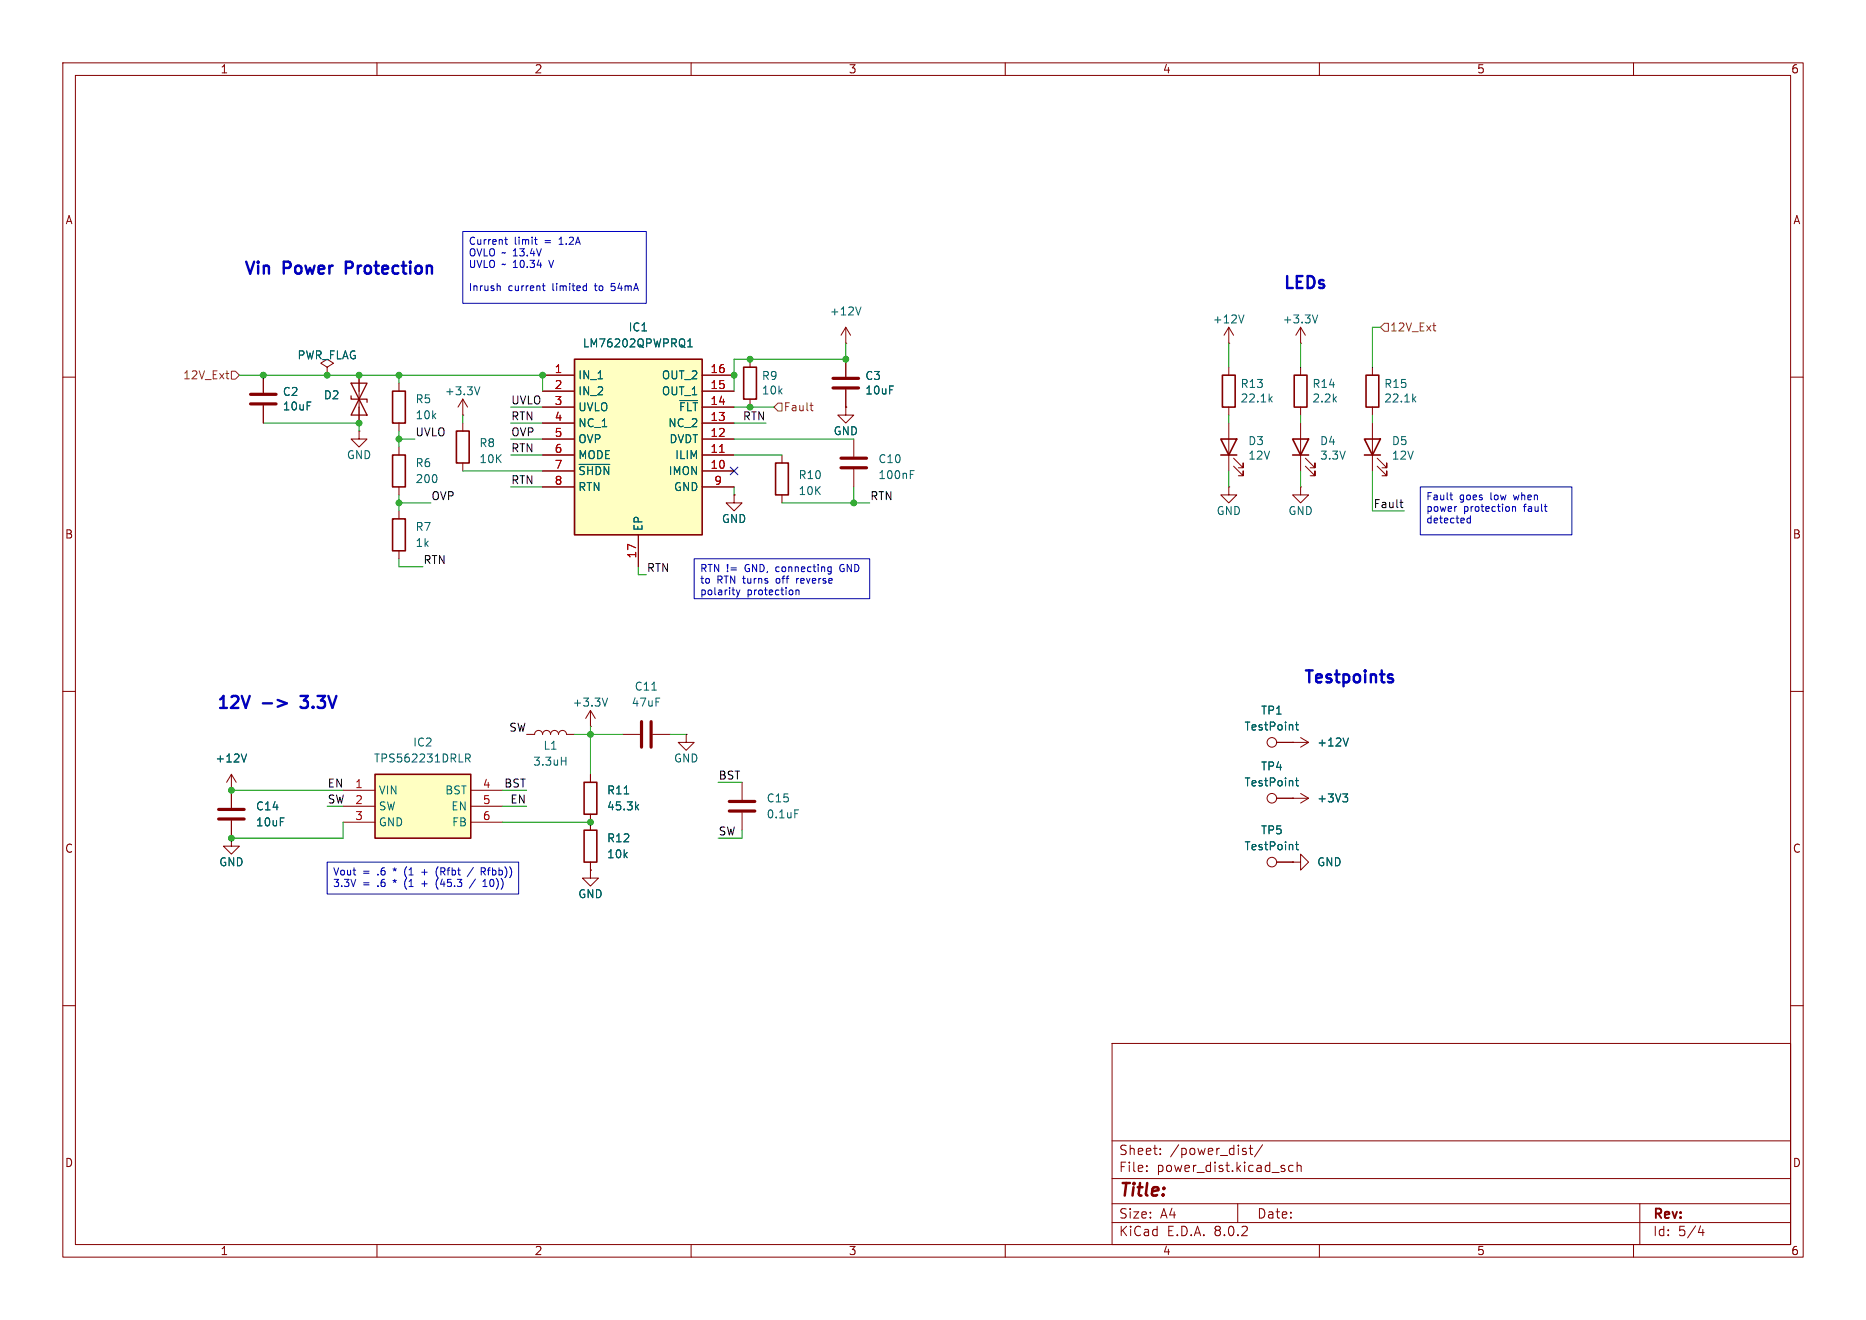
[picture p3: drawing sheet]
<svg xmlns="http://www.w3.org/2000/svg" width="297mm" height="210mm" viewBox="0 0 297 210" stroke-linecap="round" stroke-linejoin="round" font-family="sans-serif">
<g fill="none" stroke="#840000" stroke-width=".16">
<path d="M10 10h277v190h-277zM12 12h273v186h-273zM60 10v2M110 10v2M160 10v2M210 10v2M260 10v2M10 60h2M195.6 58.4v1.3M285 60h2M116.8 78.7v1.3h1.3l-1.3 1.3-1.2-1.3h1.2M116.8 78.7h.1"/>
<path d="M195.6 64.8v1.2M10 110h2M203.2 118.1h2.5M285 110h2M36.8 125.7h.1M36.8 123.2l-.7 1.3M36.8 123.2v2.5M36.8 123.2l.8 1.3M203.2 127h2.5M10 160h2M285 160h2M177 166h108v32h-108z"/>
<path d="M60 198v2M110 198v2M160 198v2M177 194.5h108M177 191.5h108M177 187.5h108M177 181.5h108M182.5 186.3v.1M182.5 185.5v.1M184.7 183.6v.1M184.7 182.8v.1M197 191.5v3"/>
<path d="M198.2 183.2l.2 .2-.2 .3M198.2 182.7l.1 .1M198.8 182.7h.6M199 182.2v1.3l.1 .1 .3 .1M201 182.1l-1.3 2M205.8 185.5l-.4-.1-.3 .3v.4l.1 .2h.6M206.5 185.5l.2-.1 .3 .1 .1 .9M206.5 184.9v1.5M210 198v2M260 198v2M261 191.5v6.5M270.7 195l-.4 1.1h.9"/>
<path d="M271 195.6v1"/>
<circle cx="202.4" cy="118.1" r=".76"/>
<circle cx="202.4" cy="127" r=".76"/>
</g>
<path d="M202.1 63.5l.4 .5M202.5 63.1l-.5 .5M39.2 120l-.4 1.2M206.2 115.3h.5M206.4 114.9v1.1l.3 .1M206.2 124.2h.5M206.4 123.8v1.1l.3 .1" fill="none" stroke="#006464" stroke-width=".16"/>
<path d="M194.6 59.7h2v5.1h-2z" fill="none" stroke="#840000" stroke-width=".25"/>
<path d="M91.4 57.2h20.4v27.9h-20.4z" fill="#ffffc2"/>
<path d="M91.4 57.2h20.4v27.9h-20.4zM93 132.1h2v5.1h-2z" fill="none" stroke="#840000" stroke-width=".25"/>
<g fill="none" stroke="#840000" stroke-width=".16">
<path d="M86.4 59.7h5M111.8 59.7h5M86.4 74.9h5M86.4 72.4h5M86.4 69.9h5M86.4 67.3h5M86.4 64.8h5M86.4 62.2h5M86.4 77.5h5M111.8 74.9h5M111.8 72.4h5M111.8 69.9h5"/>
<path d="M111.8 67.3h5M111.8 64.8h5M111.8 62.2h5M111.8 77.5h5M101.6 85.1v5.1M94 130.8v1.3M94 137.2v1.2M203.2 137.2h2.5M205.7 127h.1M205.7 137.2h1.3v-1.3l1.3 1.3-1.3 1.2v-1.2M205.7 137.2h.1M205.7 127h2.6"/>
<path d="M207 126.2l1.3 .8M208.3 127l-1.3 .8"/>
<circle cx="202.4" cy="137.2" r=".76"/>
</g>
<path d="M114.5 72h.8" fill="none" stroke="#a90000" stroke-width=".16"/>
<path d="M109.5 55.2h.7M109.5 54.3l.3-.4v1.3M92.2 73.9h4.9M108.2 63.7h2.8M206.2 134.4h.5M206.4 133.9v1.1l.3 .2M213.7 126.3h.8l-.4 .5M214.3 126.8l.2 .2v.3l-.2 .3" fill="none" stroke="#006464" stroke-width=".16"/>
<path d="M59.7 123.2h15.2v10.2h-15.2z" fill="#ffffc2"/>
<g fill="none" stroke="#840000" stroke-width=".25">
<path d="M118.4 58.4h2v5.1h-2zM206 59.7h2v5.1h-2zM217.4 59.7h2.1v5.1h-2.1zM62.5 72.4h2v5.1h-2zM62.5 62.2h2v5.1h-2zM72.6 68.6h2.1v5.1h-2.1zM123.4 73.7h2.1v5h-2.1zM194.3 69.9h2.5l-1.2 2.5zM194.3 72.4h2.5M205.7 69.9h2.6l-1.3 2.5zM205.7 72.4h2.6M217.2 69.9h2.5l-1.3 2.5z"/>
<path d="M217.2 72.4h2.5M62.5 82.6h2v5h-2zM59.7 123.2h15.2v10.2h-15.2zM93 124.5h2v5h-2z"/>
</g>
<g fill="none" stroke="#840000" stroke-width=".16">
<path d="M41.9 59.7v2.8M52.1 58.4l1-.6-1-.6-1 .6 1 .6v1.3M52.1 59.7h.1M57.1 59.7v7.6M86.4 59.7h5M111.8 59.7h5M119.4 57.2v1.2M134.6 54.6h.1M134.6 52.1l-.7 1.2M134.6 52.1v2.5M134.6 57.2v2.7M134.6 52.1l.8 1.2"/>
<path d="M195.6 54.6h.1M195.6 52.1l-.8 1.2M195.6 52.1v2.5M195.6 52.1l.7 1.2M207 54.6h.1M207 52.1v2.5M207 58.4v1.3M207 52.1l-.8 1.2M207 52.1l.8 1.2M218.4 58.4v1.3M41.9 64.5v2.8M57.1 68.6v1.3h1.3l-1.3 1.2-1.2-1.2h1.2"/>
<path d="M57.1 68.6h.1M63.5 61v1.2M63.5 67.3v1.3M63.5 71.1v1.3M63.5 77.5v1.2M73.7 66h.1M73.7 63.5l-.8 1.3M73.7 63.5v2.5M73.7 67.3v1.3M73.7 73.7v1.2M73.7 63.5l.7 1.3M86.4 74.9h5"/>
<path d="M86.4 72.4h5M86.4 69.9h5M86.4 67.3h5M86.4 64.8h5M86.4 62.2h5M86.4 77.5h5M111.8 74.9h5M111.8 72.4h5M111.8 69.9h5M111.8 67.3h5M111.8 64.8h5M111.8 62.2h5"/>
<path d="M111.8 77.5h5M116.8 78.7h.1M119.4 63.5v1.3M124.5 72.4v1.3M124.5 78.7v1.3M134.6 64.8v1.2h1.3l-1.3 1.3-1.3-1.3h1.3M134.6 64.8h.1M134.6 62v2.8M135.9 69.9v2.7M135.9 74.7v2.8M195.6 77.5v1.2h1.2l-1.2 1.3-1.3-1.3h1.3M195.6 77.5h.1"/>
<path d="M195.6 67.3v7.6M196.3 74.2l1.6 1.5v-.8v.8h-.8M196.3 72.9l1.6 1.5v-.7v.7h-.8M207 77.5v1.2h1.3l-1.3 1.3-1.3-1.3h1.3M207 77.5h.1M207 64.8v1.2M207 67.3v7.6M207.8 74.2l1.5 1.5v-.8v.8h-.8M207.8 72.9l1.5 1.5v-.7v.7h-.8M218.4 64.8v1.2M218.4 67.3v7.6M219.2 74.2l1.5 1.5v-.8v.8h-.7"/>
<path d="M219.2 72.9l1.5 1.5v-.7v.7h-.7M63.5 81.3v1.3M63.5 87.6v1.3M101.6 85.1v5.1M83.8 116.8h1.3a.64 .64 0 0 1 .6-.6 .64 .64 0 0 1 .7 .6 .64 .64 0 0 1 .6-.6 .64 .64 0 0 1 .6 .6 .64 .64 0 0 1 .7-.6 .64 .64 0 0 1 .6 .6 .64 .64 0 0 1 .6-.6 .64 .64 0 0 1 .7 .6h1.2M94 115.6h.1M94 113v2.6M94 113l-.8 1.3M94 113l.7 1.3M99.1 116.8h2.8M103.9 116.8h2.8M109.2 116.8v1.3h1.3l-1.3 1.3-1.3-1.3h1.3"/>
<path d="M109.2 116.8h.1M203.2 118.1h5.1M205.7 118.1h.1M207 117.3l1.3 .8M208.3 118.1l-1.3 .8M36.8 133.4v1.2h1.3l-1.3 1.3-1.2-1.3h1.2M36.8 133.4h.1M36.8 125.7h.1M36.8 125.7v2.8M36.8 130.6v2.8M54.6 125.7h5.1M54.6 128.3h5.1"/>
<path d="M54.6 130.8h5.1M74.9 125.7h5.1M74.9 128.3h5.1M74.9 130.8h5.1M94 138.4v1.3h1.2l-1.2 1.3-1.3-1.3h1.3M94 138.4h.1M94 123.2v1.3M94 129.5v2.6M94 137.2v1.2M118.1 124.5v2.8M118.1 129.3v2.8M203.2 127h2.5"/>
<path d="M203.2 137.2h2.5M205.7 127h.1M205.7 137.2h.1"/>
</g>
<g fill="none" stroke="#006464" stroke-width=".16">
<path d="M109.5 55.2h.7M109.5 54.3l.3-.4v1.3M137 48.8l-.4 1.3M198 50.1l-.4 1.3M209.7 50.1l-.4 1.3M76.4 61.5l-.4 1.3M92.2 73.9h4.9M108.2 63.7h2.8M144.9 75.5h.4M144.9 74.9h.6M225 63.5l.3 .5M225.3 63.1l-.4 .5"/>
<path d="M39.2 120l-.4 1.2M74.1 120h.5l.2 .2-.1 .4h-.6M96.7 111.1l-.4 1.2M103.7 109.8h.8M206.2 115.3h.5M206.4 114.9v1.1l.3 .1M214.6 117.4l-.4 1.3M74.4 120.6l.4 .6M89.4 121.1h.7M90.1 120.5v1.2M99.4 126.3h.7M101.3 128.4l.4 .4"/>
<path d="M101.7 128l-.5 .5M126.5 128.8h.6M206.2 124.2h.5M206.2 134.4h.5M206.4 123.8v1.1l.3 .1M206.4 133.9v1.1l.3 .2M213.7 126.3h.8l-.4 .5M214.3 126.8l.2 .2v.3l-.2 .3"/>
</g>
<path d="M39.9 64.3h4M39.9 62.7h4M132.6 61.7h4.1M132.6 60.2h4.1M133.9 74.4h4M133.9 72.9h4M102.1 114.8v4.1M103.6 114.8v4.1M34.8 130.3h4.1M34.8 128.8h4.1M116.1 129h4M116.1 127.5h4" fill="none" stroke="#840000" stroke-width=".51"/>
<path d="M55.9 63v.5h2.5v.5M55.9 61h2.5l-1.3 2.5zM57.1 63.5l1.3 2.5h-2.5z" fill="none" stroke="#840000" stroke-width=".2"/>
<path d="M35.9 59.4h.5M36.8 59.1h.7l.6 .6-.6 .6h-.7zM220.3 51.4h.7v1.3h-.7l-.6-.6zM228 51.8h.5M228.4 52.6h.1M36.3 60.3h.1M123.8 64.1h.7v1.3h-.7l-.6-.6zM128.9 64.5h.5M129.1 65.2l.3 .1" fill="none" stroke="#725600" stroke-width=".16"/>
<path d="M222.8 79.9h.5M223 80.6l.3 .2" fill="none" stroke="#0f0f0f" stroke-width=".16"/>
<path d="M41.8 111.9h1.5M44.2 111.4l1.4 .5-1.4 .5M47.8 110.7h1.2M47.8 112.4l.1 .1M221.5 107.9l.2 .3-.1 .3-.1 .1M221.5 107.3l.1 .1" fill="none" stroke="#0000c2" stroke-width=".38"/>
<g fill="none" stroke="#0000c2" stroke-width=".16">
<path d="M73.7 36.8h29.2v11.5h-29.2zM80.3 38.1h.5M80.5 37.7v1l.3 .2M85.1 38.1h.4M85.2 37.7v1l.3 .2M79.3 45.5l.3 .1v.6M86.3 45.5h.5M86.5 45.1v1l.3 .1M93 45.5h.3M93.3 46.2h-.3M93.3 45.1v1.1M97.3 46.1l.1 .1"/>
<path d="M97.9 45.1h-.6v.5l.1-.1M226.1 77.5h24.1v7.6h-24.1zM230.8 78.8h.4M230.9 79.4l.3 .1M110.5 88.9h27.9v6.4h-27.9zM117.2 93.9l.3 .7M117.5 94.6l-.3 .4M117.8 93.9l-.3 .7M126.7 93.9v.7M126.7 94l.2-.1h.2l.1 .7M126.8 92v.8M132 90.2h.3"/>
<path d="M132.3 90.2v.9l-.1 .2h-.3M132.3 90.9h-.3M133.9 89.9l-.2 .4 .2 .6M231.8 80.6h.1M233.5 82.5v.6l.2 .1 .3-.1M234 82.1v1.1M240.7 80.7l.2-.1h.3v.8M240.7 80.6v.8M52.1 137.2h30.4v5h-30.4zM64.5 138.2l-.1 .5 .1 .6M67.1 138.8h.9M69.7 137.9a1.31 1.31 0 0 0 0 1.7"/>
<path d="M69.7 139.7a1.31 1.31 0 0 0 0 1.8M75.3 138l-.9 1.5M75.7 139.8l-1 1.5M76.6 138.1h.4l.2 .2-.1 .3-.5 .1M76.9 138.7l.3 .5M77.6 138.4h.4M64.5 140.1l-.1 .4 .1 .7M67.1 140.6h.9M76.9 141h.6M76.9 140.2l.3-.3v1.1M78 140.3v.5"/>
</g>
<g fill="none" stroke="#009600" stroke-width=".16">
<path d="M38.1 59.7h48.3v2.5M63.5 59.7v1.3M134.6 54.6v2.6h-17.8v5M195.6 54.6v3.8M207 54.6v3.8M219.7 52.1h-1.3v6.3M41.9 67.3h15.2v1.3M63.5 69.9h2.5M63.5 68.6v2.5M63.5 78.7v2.6M73.7 74.9h12.7M73.7 66v1.3"/>
<path d="M81.3 69.9h5.1M81.3 64.8h5.1M81.3 67.3h5.1M81.3 72.4h5.1M81.3 77.5h5.1M116.8 69.9h19.1M116.8 64.8h6.4M116.8 77.5v1.2M116.8 67.3h5.1M116.8 72.4h7.7M135.9 77.5v2.5M195.6 66v1.3"/>
<path d="M195.6 74.9v2.6M207 66v1.3M207 74.9v2.6M218.4 66v1.3M218.4 74.9v6.4h5.1M63.5 80h5.1M63.5 88.9v1.3h3.8M101.6 90.2v1.2h1.3M124.5 80h13.9M91.4 116.8h7.7M94 115.6v7.6M106.7 116.8h2.5"/>
<path d="M36.8 125.7h17.8M54.6 130.8v2.6h-17.8M80 125.7h3.8M80 128.3h3.8M80 130.8h14M114.3 124.5h3.8M118.1 132.1v1.3h-3.8"/>
</g>
<path d="M116.2 74.3l1.2 1.2M117.4 74.3l-1.2 1.2" fill="none" stroke="#000084" stroke-width=".16"/>
<path d="M114.5 72h.8" fill="none" stroke="#a90000" stroke-width=".16"/>
<g fill="#009600" stroke="#009600" stroke-width=".16">
<circle cx="86.4" cy="59.7" r=".46"/>
<circle cx="135.9" cy="80" r=".46"/>
<circle cx="94" cy="116.8" r=".46"/>
<circle cx="36.8" cy="133.4" r=".46"/>
<circle cx="36.8" cy="125.7" r=".46"/>
<circle cx="94" cy="130.8" r=".46"/>
<circle cx="119.4" cy="64.8" r=".46"/>
<circle cx="119.4" cy="57.2" r=".46"/>
<circle cx="134.6" cy="57.2" r=".46"/>
<circle cx="116.8" cy="59.7" r=".46"/>
<circle cx="63.5" cy="69.9" r=".46"/>
<circle cx="63.5" cy="80" r=".46"/>
<circle cx="52.1" cy="59.7" r=".46"/>
<circle cx="63.5" cy="59.7" r=".46"/>
<circle cx="57.1" cy="67.3" r=".46"/>
<circle cx="57.1" cy="59.7" r=".46"/>
<circle cx="41.9" cy="59.7" r=".46"/>
</g>
<text font-size="2.8" fill="#840000" x="178" y="190.9">Title:</text>
<g font-size="2.7" fill="#0000c2">
<text x="38.6" y="44.2">Vin</text>
<text x="45.1" y="44.2">Power</text>
<text x="55.7" y="44.2">Protection</text>
<text x="204" y="46.5">LEDs</text>
<text x="34.3" y="113.3">12V</text>
<text x="48.7" y="113.3">3.3V</text>
<text x="207.3" y="109.2">Testpoints</text>
</g>
<g font-size="2.1" fill="#840000">
<text x="178" y="184">Sheet:</text>
<text x="186.2" y="184">/power_dist/</text>
<text x="178" y="186.7">File:</text>
<text x="184.1" y="186.7">power_dist.kicad_sch</text>
<text x="178" y="196.9">KiCad</text>
<text x="178" y="194.1">Size:</text>
<text x="184.7" y="194.1">A4</text>
<text x="185.7" y="196.9">E.D.A.</text>
<text x="193.3" y="196.9">8.0.2</text>
<text x="200" y="194.1">Date:</text>
<text x="263" y="194.3">Rev:</text>
<text x="263" y="196.9">Id:</text>
<text x="267.1" y="196.9">5/4</text>
</g>
<g font-size="1.8" fill="#840000">
<text x="35" y="11.9">1</text>
<text x="85" y="11.9">2</text>
<text x="135" y="11.9">3</text>
<text x="185" y="11.9">4</text>
<text x="235" y="11.9">5</text>
<text x="285" y="11.9">6</text>
<text x="10.3" y="35.9">A</text>
<text x="285.3" y="35.9">A</text>
<text x="10.3" y="85.9">B</text>
<text x="285.3" y="85.9">B</text>
<text x="10.3" y="135.9">C</text>
<text x="285.3" y="135.9">C</text>
<text x="10.3" y="185.9">D</text>
<text x="285.3" y="185.9">D</text>
<text x="35" y="199.9">1</text>
<text x="85" y="199.9">2</text>
<text x="135" y="199.9">3</text>
<text x="185" y="199.9">4</text>
<text x="235" y="199.9">5</text>
<text x="285" y="199.9">6</text>
</g>
<g font-size="1.8" fill="#006464">
<text x="100" y="52.9">IC1</text>
<text x="132" y="50.4">+12V</text>
<text x="192.9" y="51.7">+12V</text>
<text x="204.1" y="51.7">+3.3V</text>
<text x="47.3" y="57.4">PWR_FLAG</text>
<text x="92.7" y="55.5">LM76202QPWPRQ1</text>
<text x="44.9" y="63.2">C2</text>
<text x="44.9" y="65.5">10uF</text>
<text x="51.4" y="63.7">D2</text>
<text x="66" y="64.4">R5</text>
<text x="70.7" y="63.1">+3.3V</text>
<text x="91.9" y="60.6">IN_1</text>
<text x="91.9" y="63.1">IN_2</text>
<text x="91.9" y="65.6">UVLO</text>
<text x="105.2" y="63.1">OUT_1</text>
<text x="105.2" y="60.6">OUT_2</text>
<text x="108" y="65.6">~{FLT}</text>
<text x="121.2" y="60.7">R9</text>
<text x="121.2" y="63">10k</text>
<text x="137.6" y="60.7">C3</text>
<text x="137.6" y="63">10uF</text>
<text x="197.4" y="61.9">R13</text>
<text x="197.4" y="64.2">22.1k</text>
<text x="208.8" y="64.2">2.2k</text>
<text x="208.8" y="61.9">R14</text>
<text x="220.2" y="61.9">R15</text>
<text x="220.2" y="64.2">22.1k</text>
<text x="66" y="66.9">10k</text>
<text x="76.2" y="71.3">R8</text>
<text x="91.9" y="68.2">NC_1</text>
<text x="91.9" y="70.7">OVP</text>
<text x="106.3" y="68.2">NC_2</text>
<text x="106.5" y="70.7">DVDT</text>
<text x="132.6" y="69.4">GND</text>
<text x="198.6" y="71">D3</text>
<text x="210" y="71">D4</text>
<text x="221.4" y="71">D5</text>
<text x="55.1" y="73.3">GND</text>
<text x="66" y="74.5">R6</text>
<text x="66" y="77.1">200</text>
<text x="76.2" y="73.9">10K</text>
<text x="91.9" y="73.3">MODE</text>
<text x="91.9" y="75.8">~{SHDN}</text>
<text x="106.3" y="75.8">IMON</text>
<text x="107.4" y="73.3">ILIM</text>
<text x="127" y="76.4">R10</text>
<text x="139.7" y="76.4">100nF</text>
<text x="139.7" y="73.9">C10</text>
<text x="198.6" y="73.3">12V</text>
<text x="210" y="73.3">3.3V</text>
<text x="221.4" y="73.3">12V</text>
<text x="91.9" y="78.3">RTN</text>
<text x="107.2" y="78.3">GND</text>
<text x="114.8" y="83.4">GND</text>
<text x="127" y="79">10K</text>
<text x="193.5" y="82.1">GND</text>
<text x="205" y="82.1">GND</text>
<text x="66" y="84.7">R7</text>
<text x="66" y="87.2">1k</text>
<text x="102.5" y="84.6" transform="rotate(-90 102.5 84.6)">EP</text>
<text x="91" y="112.6">+3.3V</text>
<text x="100.4" y="112.6">47uF</text>
<text x="100.9" y="110.1">C11</text>
<text x="200.6" y="113.9">TP1</text>
<text x="65.7" y="119">IC2</text>
<text x="86.4" y="119.5">L1</text>
<text x="198" y="116.4">TestPoint</text>
<text x="209.6" y="119">+12V</text>
<text x="34.2" y="121.5">+12V</text>
<text x="59.4" y="121.5">TPS562231DRLR</text>
<text x="84.8" y="122">3.3uH</text>
<text x="107.2" y="121.5">GND</text>
<text x="198" y="125.3">TestPoint</text>
<text x="200.6" y="122.8">TP4</text>
<text x="40.6" y="129.1">C14</text>
<text x="40.6" y="131.7">10uF</text>
<text x="60.2" y="126.6">VIN</text>
<text x="60.2" y="129.1">SW</text>
<text x="60.2" y="131.7">GND</text>
<text x="70.8" y="126.6">BST</text>
<text x="71.7" y="129.1">EN</text>
<text x="71.9" y="131.7">FB</text>
<text x="96.5" y="126.6">R11</text>
<text x="96.5" y="129.1">45.3k</text>
<text x="121.9" y="127.9">C15</text>
<text x="121.9" y="130.4">0.1uF</text>
<text x="209.6" y="127.9">+3V3</text>
<text x="96.5" y="136.8">10k</text>
<text x="96.5" y="134.2">R12</text>
<text x="198" y="135.5">TestPoint</text>
<text x="200.6" y="132.9">TP5</text>
<text x="34.8" y="138">GND</text>
<text x="91.9" y="143.1">GND</text>
<text x="209.6" y="138">GND</text>
</g>
<g font-size="1.8" fill="#725600">
<text x="221.2" y="52.9">12V_Ext</text>
<text x="29.1" y="60.6">12V_Ext</text>
<text x="124.7" y="65.6">Fault</text>
</g>
<g font-size="1.8" fill="#a90000">
<text x="88.2" y="59.4">1</text>
<text x="113" y="59.4">16</text>
<text x="88.2" y="62">2</text>
<text x="88.2" y="64.5">3</text>
<text x="113" y="64.5">14</text>
<text x="113" y="62">15</text>
<text x="88.2" y="67.1">4</text>
<text x="88.2" y="69.6">5</text>
<text x="113" y="69.6">12</text>
<text x="113" y="67.1">13</text>
<text x="88.2" y="72.1">6</text>
<text x="88.2" y="74.7">7</text>
<text x="88.2" y="77.2">8</text>
<text x="113" y="74.7">10</text>
<text x="113" y="72.1">11</text>
<text x="113.6" y="77.2">9</text>
<text x="101.3" y="88.9" transform="rotate(-90 101.3 88.9)">17</text>
<text x="56.4" y="125.5">1</text>
<text x="76.8" y="125.5">4</text>
<text x="56.4" y="128">2</text>
<text x="56.4" y="130.6">3</text>
<text x="76.8" y="128">5</text>
<text x="76.8" y="130.6">6</text>
</g>
<g font-size="1.8" fill="#0f0f0f">
<text x="81.3" y="64.4">UVLO</text>
<text x="66" y="69.5">UVLO</text>
<text x="81.3" y="67">RTN</text>
<text x="81.3" y="69.5">OVP</text>
<text x="118.1" y="67">RTN</text>
<text x="81.3" y="72">RTN</text>
<text x="81.3" y="77.1">RTN</text>
<text x="68.6" y="79.7">OVP</text>
<text x="138.4" y="79.7">RTN</text>
<text x="218.5" y="80.9">Fault</text>
<text x="67.3" y="89.8">RTN</text>
<text x="102.9" y="91.1">RTN</text>
<text x="81" y="116.5">SW</text>
<text x="52.1" y="125.4">EN</text>
<text x="80.2" y="125.4">BST</text>
<text x="114.3" y="124.1">BST</text>
<text x="81.1" y="127.9">EN</text>
<text x="114.3" y="133">SW</text>
</g>
<text font-size="1.8" fill="#009600" x="52.1" y="127.9">SW</text>
<g font-size="1.6" fill="#0000c2">
<text x="74.5" y="39.3">Current</text>
<text x="74.5" y="41.1">OVLO ~ 13.4V</text>
<text x="81.9" y="39.3">limit</text>
<text x="86.8" y="39.3">=</text>
<text x="89.4" y="39.3">1.2A</text>
<text x="74.5" y="43">UVLO ~ 10.34</text>
<text x="74.5" y="46.6">Inrush</text>
<text x="80.9" y="46.6">current</text>
<text x="87.8" y="43">V</text>
<text x="88.1" y="46.6">limited</text>
<text x="95.1" y="46.6">to</text>
<text x="97.9" y="46.6">54mA</text>
<text x="226.9" y="79.9">Fault</text>
<text x="226.9" y="81.8">power</text>
<text x="226.9" y="83.6">detected</text>
<text x="232.3" y="79.9">goes</text>
<text x="233" y="81.8">protection</text>
<text x="237.4" y="79.9">low</text>
<text x="241.3" y="79.9">when</text>
<text x="242.7" y="81.8">fault</text>
<text x="111.3" y="91.4">RTN !=</text>
<text x="111.3" y="93.2">to</text>
<text x="111.3" y="95">polarity</text>
<text x="114.1" y="93.2">RTN turns</text>
<text x="118.7" y="91.4">GND,</text>
<text x="118.9" y="95">protection</text>
<text x="123.8" y="91.4">connecting</text>
<text x="123.9" y="93.2">off</text>
<text x="127.3" y="93.2">reverse</text>
<text x="134.3" y="91.4">GND</text>
<text x="52.9" y="139.6">Vout</text>
<text x="52.9" y="141.5">3.3V</text>
<text x="57.7" y="139.6">=</text>
<text x="57.7" y="141.5">=</text>
<text x="60.2" y="139.6">.6</text>
<text x="60.2" y="141.5">.6</text>
<text x="63" y="139.6">*</text>
<text x="63" y="141.5">*</text>
<text x="64.9" y="139.6">(1</text>
<text x="64.9" y="141.5">(1</text>
<text x="67.9" y="139.6">+</text>
<text x="67.9" y="141.5">+</text>
<text x="70.4" y="139.6">(Rfbt</text>
<text x="70.4" y="141.5">(45.3</text>
<text x="75.8" y="139.6">/</text>
<text x="78.1" y="139.6">Rfbb))</text>
<text x="78.4" y="141.5">10))</text>
</g>
</svg>
